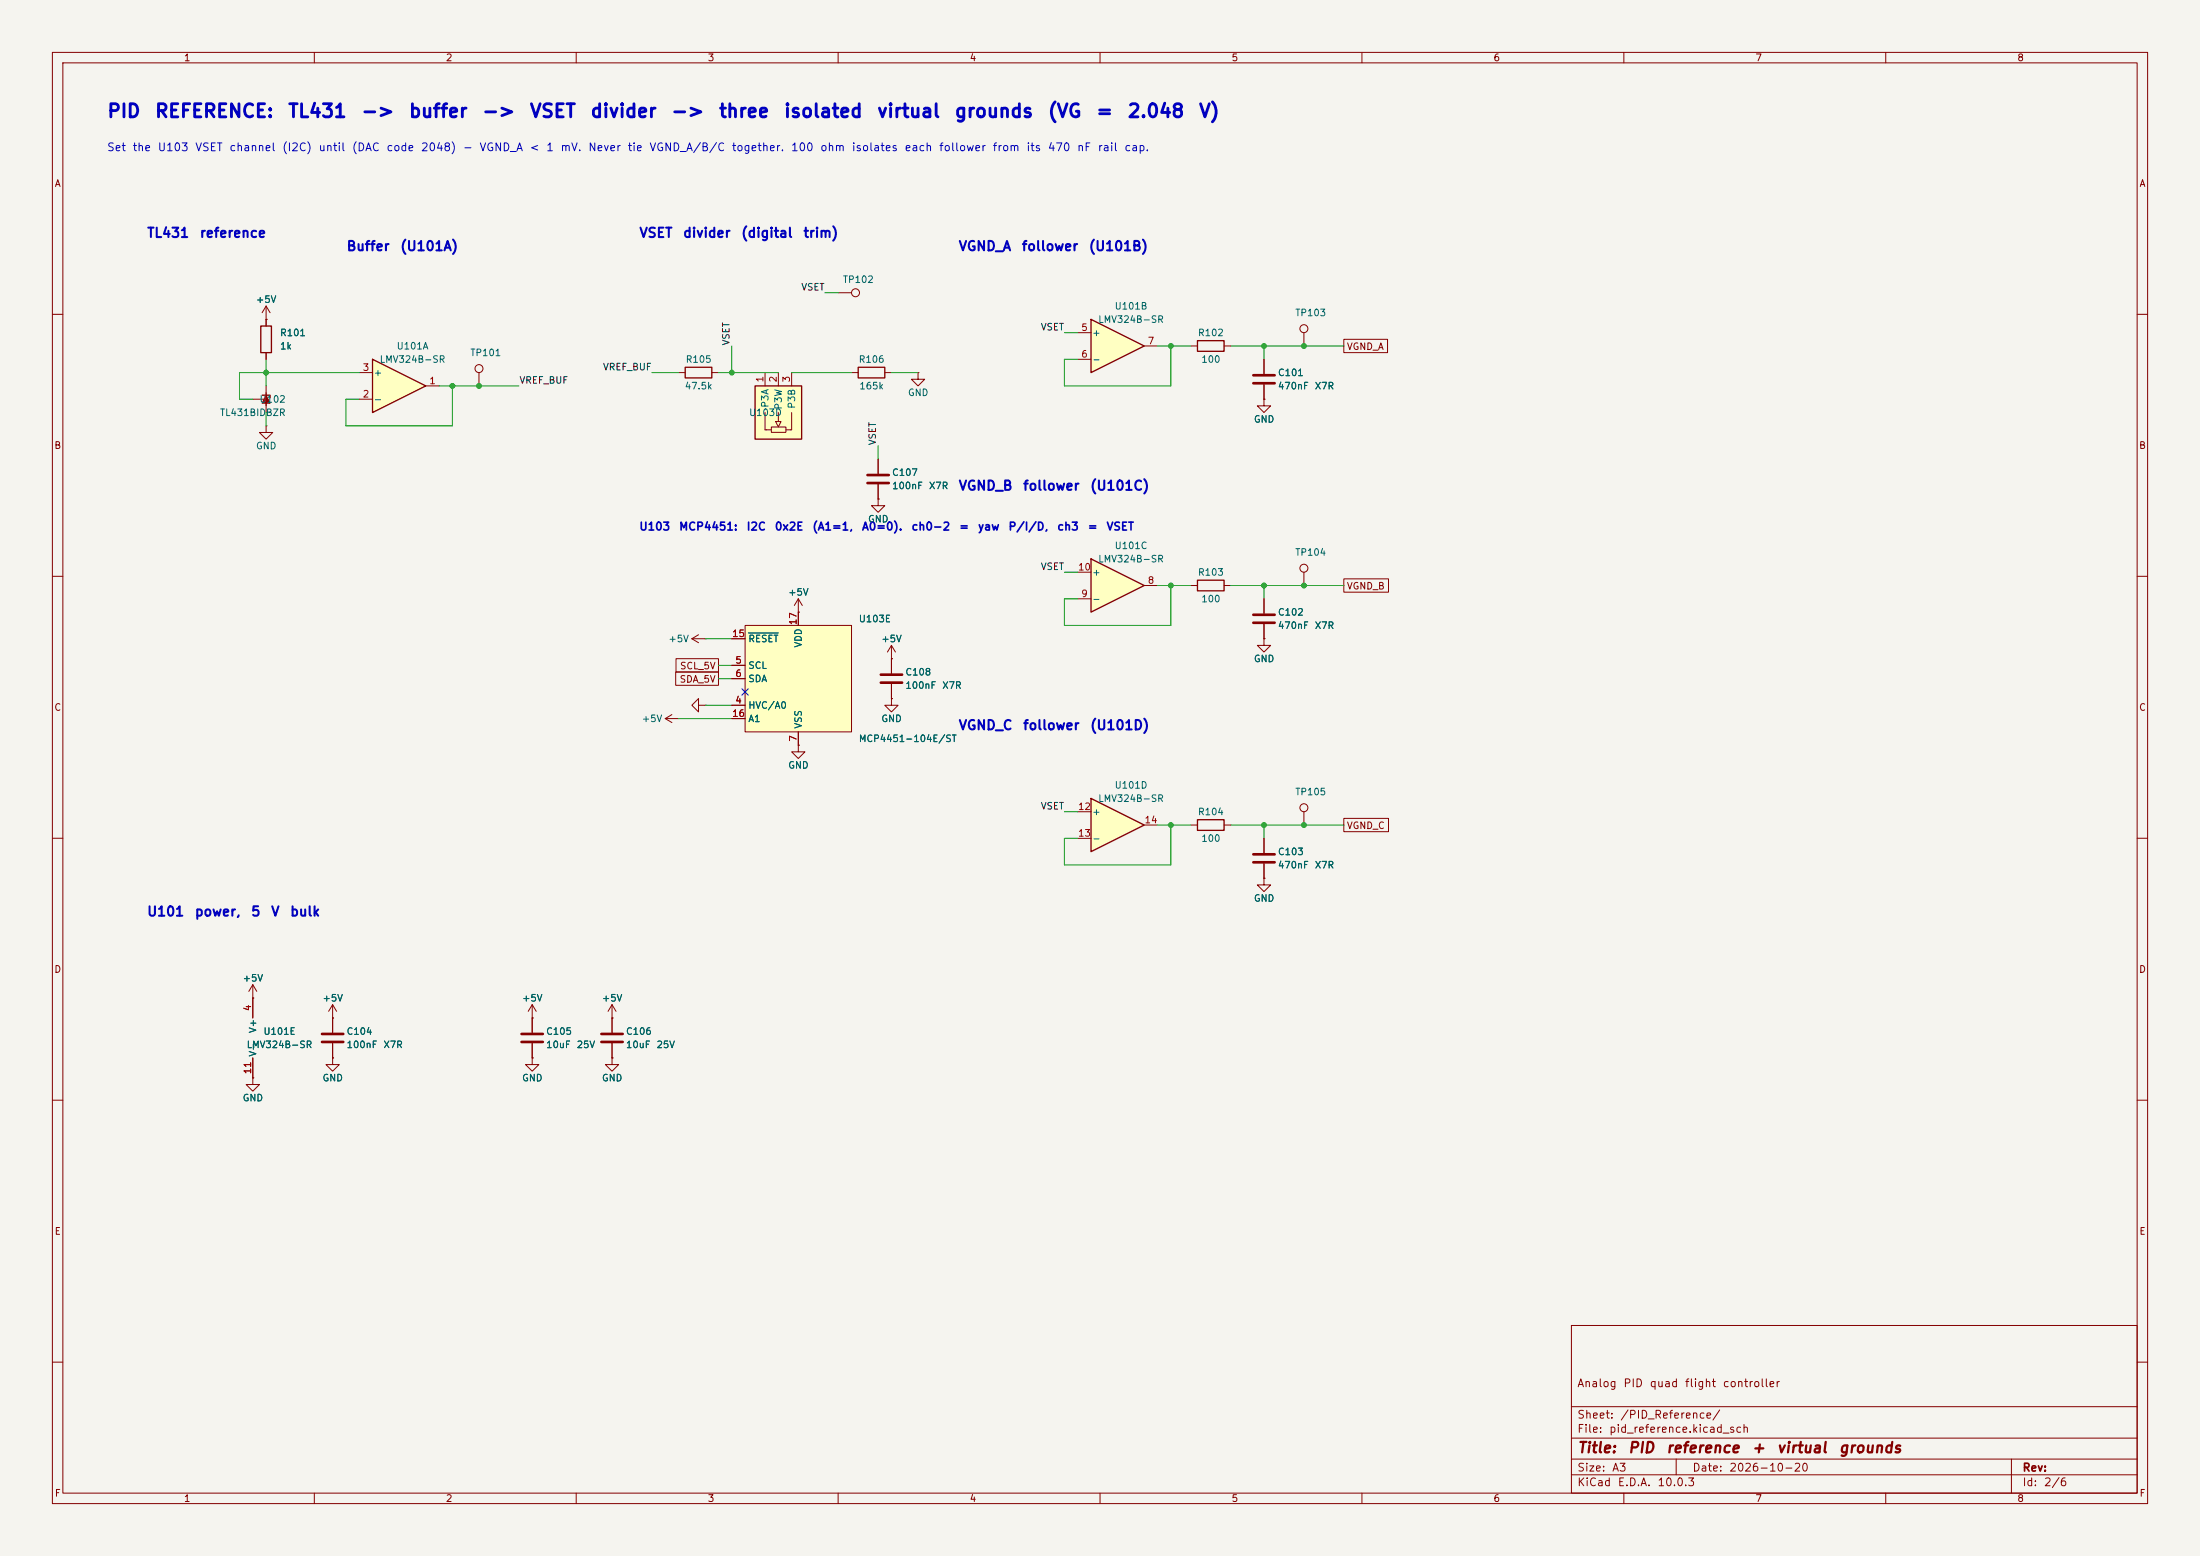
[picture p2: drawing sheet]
<svg xmlns="http://www.w3.org/2000/svg" width="420mm" height="297mm" viewBox="0 0 420 297" stroke-linecap="round" stroke-linejoin="round" font-family="sans-serif">
<path d="M0 0h420v297h-420z" fill="#f5f4ef" stroke="#f5f4ef" stroke-width=".19"/>
<g fill="none" stroke="#840000" stroke-width=".19">
<path d="M10 10h400v277h-400zM12 12h396v273h-396zM60 10v2M110 10v2M160 10v2M210 10v2M260 10v2M310 10v2M360 10v2M10 60h2M408 60h2M10 110h2"/>
<path d="M408 110h2M10 160h2M408 160h2M116.8 194.3h.1M116.8 191.8l-.7 1.2M116.8 191.8l.8 1.2M116.8 191.8v2.5M10 210h2M408 210h2M300 253h108v32h-108zM10 260h2M300 278.5h108"/>
<path d="M300 274.5h108M300 268.5h108M320 278.5v3M384 278.5v6.5M408 260h2M60 285v2M110 285v2M160 285v2M210 285v2M260 285v2M300 281.5h108M310 285v2"/>
<path d="M360 285v2"/>
</g>
<path d="M142.2 119.4h20.4v20.3h-20.4z" fill="#ffffc2"/>
<g fill="none" stroke="#840000" stroke-width=".19">
<path d="M48.3 76.2h2.5M50.8 74.9v2.6M50.8 73.7v5M175.3 71.1v1.3h1.2l-1.2 1.3-1.3-1.3h1.3M175.3 71.1h.1M50.8 81.3v1.3h1.3l-1.3 1.2-1.3-1.2h1.3M50.8 81.3h.1M142.2 119.4h20.4v20.3h-20.4zM152.4 116.8v2.6M248.9 109.2v2.6M139.7 134.6h2.5M139.7 127h2.5"/>
<path d="M139.7 129.5h2.5M139.7 121.9h2.5M139.7 137.2h2.5M152.4 139.7v2.5M170.2 125.7h.1M170.2 123.2l-.8 1.3M170.2 123.2l.7 1.3M170.2 123.2v2.5M241.3 121.9v1.3h1.3l-1.3 1.3-1.3-1.3h1.3M241.3 121.9h.1"/>
<circle cx="248.9" cy="108.5" r=".76"/>
</g>
<path d="M142.9 120.8h5.7" fill="none" stroke="#006464" stroke-width=".19"/>
<path d="M50.8 75.4l.8 1.6h-1.6z" fill="#840000" stroke="#840000" stroke-width=".19"/>
<path d="M50 75.4h1.6v.5" fill="none" stroke="#840000" stroke-width=".25"/>
<path d="M151.1 78.7v3.3" fill="none" stroke="#ffffc2" stroke-width=".19"/>
<path d="M150.9 82h.2z" fill="#ffffc2"/>
<path d="M146 78.7v3.3" fill="none" stroke="#ffffc2" stroke-width=".19"/>
<path d="M144.1 73.7h8.9v10.1h-8.9z" fill="#ffffc2"/>
<g fill="none" stroke="#840000" stroke-width=".19">
<path d="M146 78.7v3.3h1.2M146 71.1v2.6M148.6 71.1v2.6M148.6 78.7v1.8M151.1 78.7v3.3h-1.1M151.1 71.1v2.6M162.6 71.1h1.2M168.9 71.1h1.3M147.2 81.5h2.8v1h-2.8zM148.1 80.5h1l-.5 1zM170.2 133.4v1.2h1.2l-1.2 1.3-1.3-1.3h1.3M170.2 133.4h.1"/>
<path d="M248.9 154.9v2.6"/>
<circle cx="248.9" cy="154.2" r=".76"/>
</g>
<path d="M144.1 73.7h8.9v10.1h-8.9zM163.8 70.1h5.1v2h-5.1z" fill="none" stroke="#840000" stroke-width=".25"/>
<path d="M208.3 61l10.1 5-10.1 5.1z" fill="#ffffc2"/>
<path d="M208.3 61l10.1 5-10.1 5.1z" fill="none" stroke="#840000" stroke-width=".25"/>
<path d="M205.7 63.5h2.6M205.7 68.6h2.6M218.4 66h2.6M170.2 125.7v2.8M170.2 130.6v2.8" fill="none" stroke="#840000" stroke-width=".19"/>
<path d="M168.1 128.8h4.1M168.1 130.3h4.1" fill="none" stroke="#840000" stroke-width=".51"/>
<path d="M71.1 68.6l10.2 5.1-10.2 5z" fill="#ffffc2"/>
<path d="M71.1 68.6l10.2 5.1-10.2 5z" fill="none" stroke="#840000" stroke-width=".25"/>
<path d="M68.6 76.2h2.5M68.6 71.1h2.5M81.3 73.7h2.5M116.8 194.3v2.8M116.8 199.1v2.8M101.6 201.9v1.3h1.3l-1.3 1.3-1.3-1.3h1.3M101.6 201.9h.1" fill="none" stroke="#840000" stroke-width=".19"/>
<path d="M114.8 197.4h4.1M114.8 198.9h4.1" fill="none" stroke="#840000" stroke-width=".51"/>
<path d="M208.3 152.4l10.1 5.1-10.1 5.1z" fill="#ffffc2"/>
<path d="M49.8 62.2h2v5.1h-2zM130.8 70.1h5.1v2h-5.1zM228.6 65h5.1v2.1h-5.1zM208.3 152.4l10.1 5.1-10.1 5.1zM228.6 156.5h5.1v2h-5.1z" fill="none" stroke="#840000" stroke-width=".25"/>
<g fill="none" stroke="#840000" stroke-width=".19">
<path d="M50.8 58.4v3.8M50.8 58.4l-.8 1.3M50.8 58.4l.8 1.3M160 55.9h2.6M50.8 61h.1M50.8 67.3v1.3M91.4 71.1v2.6M129.5 71.1h1.3M135.9 71.1h1.3M227.3 66h1.3M233.7 66h1.2M241.3 76.2v1.3h1.3l-1.3 1.2-1.3-1.2h1.3"/>
<path d="M241.3 76.2h.1M241.3 68.6v2.8M241.3 73.4v2.8M248.9 63.5v2.5M167.6 95.3v1.2h1.3l-1.3 1.3-1.2-1.3h1.2M167.6 95.3h.1M167.6 87.6v2.8M167.6 92.5v2.8M152.4 116.8h.1M152.4 114.3l-.8 1.3M152.4 114.3l.8 1.3M152.4 114.3v2.5"/>
<path d="M127 137.2l1.3 .7M127 137.2h2.5M128.3 136.4l-1.3 .8M129.5 137.2h.1M132.1 121.9l1.2 .8M132.1 121.9h2.5M133.3 134.6v-1.2l-1.2 1.2 1.2 1.3v-1.3h1.3M133.3 121.2l-1.2 .7M134.6 121.9h.1M134.6 134.6h.1M152.4 142.2v1.3h1.3l-1.3 1.3-1.3-1.3h1.3M152.4 142.2h.1"/>
<path d="M205.7 154.9h2.6M218.4 157.5h2.6M227.3 157.5h1.3M233.7 157.5h1.2M205.7 160h2.6M241.3 167.6v1.3h1.3l-1.3 1.3-1.3-1.3h1.3M241.3 167.6h.1M241.3 160v2.8M241.3 164.8v2.8M48.3 190.5h.1M48.3 188l-.8 1.2M48.3 188l.7 1.2"/>
<path d="M48.3 188v6.3M63.5 194.3h.1M63.5 191.8v5.3M63.5 199.1v2.8M63.5 191.8l-.8 1.2M63.5 191.8l.8 1.2M101.6 194.3h.1M101.6 191.8v5.3M101.6 199.1v2.8M101.6 191.8l-.8 1.2M101.6 191.8l.8 1.2M48.3 205.7v1.3h1.2l-1.2 1.3-1.3-1.3h1.3"/>
<path d="M48.3 205.7h.1M48.3 201.9v3.8M63.5 201.9v1.3h1.3l-1.3 1.3-1.3-1.3h1.3M63.5 201.9h.1M116.8 201.9v1.3h1.3l-1.3 1.3-1.2-1.3h1.2M116.8 201.9h.1"/>
<circle cx="163.3" cy="55.9" r=".76"/>
<circle cx="91.4" cy="70.4" r=".76"/>
<circle cx="248.9" cy="62.7" r=".76"/>
</g>
<path d="M239.3 71.6h4M239.3 73.2h4M165.6 90.7h4.1M165.6 92.2h4.1M239.3 163.1h4M239.3 164.6h4M61.5 197.4h4M61.5 198.9h4M99.6 197.4h4M99.6 198.9h4" fill="none" stroke="#840000" stroke-width=".51"/>
<path d="M208.3 106.7l10.1 5.1-10.1 5z" fill="#ffffc2"/>
<path d="M208.3 106.7l10.1 5.1-10.1 5zM228.6 110.7h5.1v2.1h-5.1z" fill="none" stroke="#840000" stroke-width=".25"/>
<g fill="none" stroke="#840000" stroke-width=".19">
<path d="M50.8 61h.1M50.8 61v1.2M50.8 67.3v1.3M241.3 76.2h.1M241.3 68.6v2.8M241.3 73.4v2.8M256.5 64.8h8.4v2.5h-8.4zM167.6 95.3h.1M167.6 87.6v2.8M167.6 92.5v2.8M152.4 116.8h.1M152.4 116.8v2.6"/>
<path d="M205.7 114.3h2.6M205.7 109.2h2.6M218.4 111.8h2.6M227.3 111.8h1.3M233.7 111.8h1.2M241.3 114.3v2.8M241.3 119.1v2.8M256.5 110.5h8.6v2.5h-8.6zM129 128.3h8.2v2.5h-8.2zM129.1 125.7h8.1v2.6h-8.1zM139.7 134.6h2.5M139.7 127h2.5"/>
<path d="M139.7 129.5h2.5M139.7 121.9h2.5M139.7 137.2h2.5M152.4 139.7v2.5M170.2 125.7h.1M170.2 133.4h.1M170.2 125.7v2.8M170.2 130.6v2.8M241.3 121.9h.1M152.4 142.2h.1M256.5 156.2h8.6v2.6h-8.6zM241.3 167.6h.1"/>
<path d="M241.3 160v2.8M241.3 164.8v2.8M48.3 190.5h.1M48.3 190.5v3.8M63.5 194.3h.1M63.5 194.3v2.8M63.5 199.1v2.8M101.6 194.3h.1M101.6 194.3v2.8M101.6 199.1v2.8M116.8 194.3h.1M116.8 194.3v2.8"/>
<path d="M116.8 199.1v2.8M48.3 205.7h.1M48.3 201.9v3.8M63.5 201.9h.1M101.6 201.9h.1M116.8 201.9h.1"/>
</g>
<path d="M239.3 117.3h4M239.3 118.9h4" fill="none" stroke="#840000" stroke-width=".51"/>
<g fill="none" stroke="#009600" stroke-width=".19">
<path d="M157.5 55.9h2.5M50.8 68.6v5.1M50.8 78.7v2.6M68.6 71.1h-22.9v5.1h2.6M83.8 73.7h15.3M86.4 73.7v7.6h-20.4v-5.1h2.6M124.5 71.1h5M137.2 71.1h11.4M139.7 66v5.1M151.1 71.1h11.5M170.2 71.1h5.1M203.2 63.5h2.5"/>
<path d="M221 66h6.3M223.5 66v7.7h-20.3v-5.1h2.5M234.9 66h21.6M241.3 66v2.6M167.6 85.1v2.5M203.2 109.2h2.5M221 111.8h6.3M223.5 111.8v7.6h-20.3v-5.1h2.5M234.9 111.8h21.6M241.3 111.8v2.5M129.5 137.2h10.2M134.6 134.6h5.1"/>
<path d="M134.6 121.9h5.1M137.2 127h2.5M137.2 129.5h2.5M203.2 154.9h2.5M221 157.5h6.3M223.5 157.5v7.6h-20.3v-5.1h2.5M234.9 157.5h21.6M241.3 157.5v2.5"/>
</g>
<path d="M141.6 131.5l1.2 1.2M142.8 131.5l-1.2 1.2" fill="none" stroke="#000084" stroke-width=".19"/>
<path d="M142.9 120.8h5.7" fill="none" stroke="#006464" stroke-width=".19"/>
<g fill="#009600" stroke="#009600" stroke-width=".19">
<circle cx="50.8" cy="71.1" r=".46"/>
<circle cx="86.4" cy="73.7" r=".46"/>
<circle cx="91.4" cy="73.7" r=".46"/>
<circle cx="139.7" cy="71.1" r=".46"/>
<circle cx="241.3" cy="66" r=".46"/>
<circle cx="223.5" cy="66" r=".46"/>
<circle cx="248.9" cy="66" r=".46"/>
<circle cx="241.3" cy="111.8" r=".46"/>
<circle cx="223.5" cy="111.8" r=".46"/>
<circle cx="248.9" cy="111.8" r=".46"/>
<circle cx="241.3" cy="157.5" r=".46"/>
<circle cx="248.9" cy="157.5" r=".46"/>
<circle cx="223.5" cy="157.5" r=".46"/>
</g>
<g font-size="2.5" fill="#0000c2">
<text x="20.3" y="23.1">PID</text>
<text x="29.4" y="23.1">REFERENCE:</text>
<text x="54.8" y="23.1">TL431</text>
<text x="68.8" y="23.1">-&gt;</text>
<text x="77.9" y="23.1">buffer</text>
<text x="91.9" y="23.1">-&gt;</text>
<text x="101" y="23.1">VSET</text>
<text x="112.6" y="23.1">divider</text>
<text x="128" y="23.1">-&gt;</text>
<text x="137.1" y="23.1">three</text>
<text x="149.5" y="23.1">isolated</text>
<text x="167.3" y="23.1">virtual</text>
<text x="182.1" y="23.1">grounds</text>
<text x="199.9" y="23.1">(VG</text>
<text x="209.1" y="23.1">=</text>
<text x="215.1" y="23.1">2.048</text>
<text x="228.7" y="23.1">V)</text>
</g>
<g font-size="2" fill="#840000">
<text x="301" y="277.8">Title:</text>
<text x="310.7" y="277.8">PID</text>
<text x="317.9" y="277.8">reference</text>
<text x="334.3" y="277.8">+</text>
<text x="339.1" y="277.8">virtual</text>
<text x="350.9" y="277.8">grounds</text>
</g>
<g font-size="1.8" fill="#0000c2">
<text x="27.9" y="45.8">TL431</text>
<text x="38" y="45.8">reference</text>
<text x="121.9" y="45.8">VSET</text>
<text x="130.3" y="45.8">divider</text>
<text x="141.4" y="45.8">(digital</text>
<text x="153.2" y="45.8">trim)</text>
<text x="66" y="48.3">Buffer</text>
<text x="76.3" y="48.3">(U101A)</text>
<text x="182.9" y="48.3">VGND_A</text>
<text x="194.9" y="48.3">follower</text>
<text x="207.7" y="48.3">(U101B)</text>
<text x="182.9" y="94.1">VGND_B</text>
<text x="195.2" y="94.1">follower</text>
<text x="208" y="94.1">(U101C)</text>
<text x="182.9" y="139.8">VGND_C</text>
<text x="195.2" y="139.8">follower</text>
<text x="208" y="139.8">(U101D)</text>
<text x="27.9" y="175.3">U101</text>
<text x="37.1" y="175.3">power,</text>
<text x="47.8" y="175.3">5</text>
<text x="51.6" y="175.3">V</text>
<text x="55.2" y="175.3">bulk</text>
</g>
<g font-size="1.5" fill="#0000c2">
<text x="20.3" y="29.2">Set</text>
<text x="25.2" y="29.2">the</text>
<text x="30" y="29.2">U103</text>
<text x="37.1" y="29.2">VSET</text>
<text x="43.7" y="29.2">channel</text>
<text x="53.7" y="29.2">(I2C)</text>
<text x="60.7" y="29.2">until</text>
<text x="67.1" y="29.2">(DAC</text>
<text x="73.6" y="29.2">code</text>
<text x="80.2" y="29.2">2048)</text>
<text x="88.2" y="29.2">-</text>
<text x="91.4" y="29.2">VGND_A</text>
<text x="101" y="29.2">&lt;</text>
<text x="104.1" y="29.2">1</text>
<text x="106.9" y="29.2">mV.</text>
<text x="112.2" y="29.2">Never</text>
<text x="119.7" y="29.2">tie</text>
<text x="123.8" y="29.2">VGND_A/B/C</text>
<text x="139.6" y="29.2">together.</text>
<text x="150.9" y="29.2">100</text>
<text x="156.5" y="29.2">ohm</text>
<text x="162.5" y="29.2">isolates</text>
<text x="172.6" y="29.2">each</text>
<text x="179.1" y="29.2">follower</text>
<text x="189.4" y="29.2">from</text>
<text x="195.8" y="29.2">its</text>
<text x="199.9" y="29.2">470</text>
<text x="205.5" y="29.2">nF</text>
<text x="209.4" y="29.2">rail</text>
<text x="214.5" y="29.2">cap.</text>
<text x="121.9" y="101.6">U103</text>
<text x="129.5" y="101.6">MCP4451:</text>
<text x="142.4" y="101.6">I2C</text>
<text x="147.8" y="101.6">0x2E</text>
<text x="155" y="101.6">(A1=1,</text>
<text x="164.4" y="101.6">A0=0).</text>
<text x="173.9" y="101.6">ch0-2</text>
<text x="183" y="101.6">=</text>
<text x="186.6" y="101.6">yaw</text>
<text x="192.4" y="101.6">P/I/D,</text>
<text x="201.7" y="101.6">ch3</text>
<text x="207.5" y="101.6">=</text>
<text x="211.1" y="101.6">VSET</text>
</g>
<g font-size="1.5" fill="#840000">
<text x="301" y="265.1">Analog</text>
<text x="309.8" y="265.1">PID</text>
<text x="314.8" y="265.1">quad</text>
<text x="321.5" y="265.1">flight</text>
<text x="328.8" y="265.1">controller</text>
<text x="301" y="273.8">File:</text>
<text x="301" y="271.1">Sheet:</text>
<text x="307.1" y="273.8">pid_reference.kicad_sch</text>
<text x="309.2" y="271.1">/PID_Reference/</text>
<text x="301" y="281.2">Size:</text>
<text x="307.6" y="281.2">A3</text>
<text x="323" y="281.2">Date:</text>
<text x="330" y="281.2">2026-10-20</text>
<text x="386" y="281.2">Rev:</text>
<text x="301" y="284">KiCad</text>
<text x="308.7" y="284">E.D.A.</text>
<text x="316.3" y="284">10.0.3</text>
<text x="386" y="284">Id:</text>
<text x="390.1" y="284">2/6</text>
</g>
<g font-size="1.3" fill="#840000">
<text x="35" y="12">1</text>
<text x="85" y="12">2</text>
<text x="135" y="12">3</text>
<text x="185" y="12">4</text>
<text x="235" y="12">5</text>
<text x="285" y="12">6</text>
<text x="335" y="12">7</text>
<text x="385" y="12">8</text>
<text x="10.3" y="36">A</text>
<text x="408.3" y="36">A</text>
<text x="257" y="67.1">VGND_A</text>
<text x="10.3" y="86">B</text>
<text x="408.2" y="86">B</text>
<text x="257" y="112.8">VGND_B</text>
<text x="129.6" y="130.6">SDA_5V</text>
<text x="129.7" y="128.1">SCL_5V</text>
<text x="10.3" y="136">C</text>
<text x="408.2" y="136">C</text>
<text x="257" y="158.5">VGND_C</text>
<text x="10.3" y="186">D</text>
<text x="408.2" y="186">D</text>
<text x="10.3" y="236">E</text>
<text x="408.3" y="236">E</text>
<text x="10.3" y="286">F</text>
<text x="35" y="287">1</text>
<text x="85" y="287">2</text>
<text x="135" y="287">3</text>
<text x="185" y="287">4</text>
<text x="235" y="287">5</text>
<text x="285" y="287">6</text>
<text x="335" y="287">7</text>
<text x="385" y="287">8</text>
<text x="408.3" y="286">F</text>
</g>
<g font-size="1.3" fill="#006464">
<text x="48.8" y="58.1">+5V</text>
<text x="160.8" y="54.3">TP102</text>
<text x="212.7" y="59.4">U101B</text>
<text x="53.3" y="64.5">R101</text>
<text x="208.4" y="64.5">+</text>
<text x="209.5" y="61.9">LMV324B-SR</text>
<text x="228.6" y="64.5">R102</text>
<text x="247.2" y="60.7">TP103</text>
<text x="53.3" y="67">1k</text>
<text x="72.4" y="69.6">LMV324B-SR</text>
<text x="75.6" y="67">U101A</text>
<text x="89.7" y="68.3">TP101</text>
<text x="130.8" y="69.6">R105</text>
<text x="163.8" y="69.6">R106</text>
<text x="208.4" y="69.6">-</text>
<text x="229.2" y="69.6">100</text>
<text x="49.4" y="77.2">U102</text>
<text x="71.2" y="77.2">-</text>
<text x="71.2" y="72.1">+</text>
<text x="130.6" y="74.6">47.5k</text>
<text x="147" y="77.9" transform="rotate(-90 147 77.9)">P3A</text>
<text x="163.9" y="74.6">165k</text>
<text x="173.2" y="75.9">GND</text>
<text x="243.8" y="72.1">C101</text>
<text x="243.8" y="74.6">470nF</text>
<text x="250.9" y="74.6">X7R</text>
<text x="41.9" y="79.7">TL431BIDBZR</text>
<text x="142.9" y="79.7">U103D</text>
<text x="149.6" y="78.3" transform="rotate(-90 149.6 78.3)">P3W</text>
<text x="152.1" y="78.1" transform="rotate(-90 152.1 78.1)">P3B</text>
<text x="239.3" y="81">GND</text>
<text x="48.8" y="86.1">GND</text>
<text x="170.2" y="91.1">C107</text>
<text x="170.2" y="93.7">100nF</text>
<text x="177.2" y="93.7">X7R</text>
<text x="165.6" y="100">GND</text>
<text x="209.5" y="107.7">LMV324B-SR</text>
<text x="212.7" y="105.1">U101C</text>
<text x="247.2" y="106.4">TP104</text>
<text x="208.4" y="110.2">+</text>
<text x="228.6" y="110.2">R103</text>
<text x="150.4" y="114">+5V</text>
<text x="163.8" y="119.1">U103E</text>
<text x="208.4" y="115.3">-</text>
<text x="229.2" y="115.3">100</text>
<text x="243.8" y="117.8">C102</text>
<text x="127.5" y="122.9">+5V</text>
<text x="142.7" y="122.9">RESET</text>
<text x="153.4" y="123.7" transform="rotate(-90 153.4 123.7)">VDD</text>
<text x="168.1" y="122.9">+5V</text>
<text x="243.8" y="120.4">470nF</text>
<text x="250.9" y="120.4">X7R</text>
<text x="142.7" y="128">SCL</text>
<text x="142.7" y="130.5">SDA</text>
<text x="172.7" y="129.2">C108</text>
<text x="172.7" y="131.8">100nF</text>
<text x="179.8" y="131.8">X7R</text>
<text x="239.3" y="126.7">GND</text>
<text x="142.7" y="135.6">HVC/A0</text>
<text x="122.4" y="138.1">+5V</text>
<text x="142.7" y="138.1">A1</text>
<text x="153.4" y="139.2" transform="rotate(-90 153.4 139.2)">VSS</text>
<text x="163.8" y="141.9">MCP4451-104E/ST</text>
<text x="168.1" y="138.1">GND</text>
<text x="150.4" y="147">GND</text>
<text x="208.4" y="155.9">+</text>
<text x="209.5" y="153.4">LMV324B-SR</text>
<text x="212.7" y="150.8">U101D</text>
<text x="228.6" y="155.9">R104</text>
<text x="247.2" y="152.1">TP105</text>
<text x="208.4" y="161">-</text>
<text x="229.2" y="161">100</text>
<text x="243.8" y="163.5">C103</text>
<text x="243.8" y="166.1">470nF</text>
<text x="250.9" y="166.1">X7R</text>
<text x="239.3" y="172.4">GND</text>
<text x="46.2" y="187.7">+5V</text>
<text x="61.5" y="191.5">+5V</text>
<text x="99.6" y="191.5">+5V</text>
<text x="114.8" y="191.5">+5V</text>
<text x="49.2" y="197.3" transform="rotate(-90 49.2 197.3)">V+</text>
<text x="50.2" y="197.8">U101E</text>
<text x="66" y="197.8">C104</text>
<text x="104.1" y="197.8">C105</text>
<text x="119.4" y="197.8">C106</text>
<text x="47" y="200.4">LMV324B-SR</text>
<text x="49.2" y="201.8" transform="rotate(-90 49.2 201.8)">V-</text>
<text x="66" y="200.4">100nF</text>
<text x="73.1" y="200.4">X7R</text>
<text x="104.1" y="200.4">10uF</text>
<text x="110" y="200.4">25V</text>
<text x="119.4" y="200.4">10uF</text>
<text x="125.2" y="200.4">25V</text>
<text x="61.5" y="206.7">GND</text>
<text x="99.6" y="206.7">GND</text>
<text x="114.8" y="206.7">GND</text>
<text x="46.2" y="210.5">GND</text>
</g>
<g font-size="1.3" fill="#0f0f0f">
<text x="152.9" y="55.8">VSET</text>
<text x="198.6" y="63.4">VSET</text>
<text x="115" y="71">VREF_BUF</text>
<text x="139.6" y="66" transform="rotate(-90 139.6 66)">VSET</text>
<text x="99.1" y="73.5">VREF_BUF</text>
<text x="167.5" y="85.1" transform="rotate(-90 167.5 85.1)">VSET</text>
<text x="198.6" y="109.1">VSET</text>
<text x="198.6" y="154.8">VSET</text>
</g>
<g font-size="1.3" fill="#a90000">
<text x="206.3" y="63.5">5</text>
<text x="69.1" y="71.1">3</text>
<text x="206.3" y="68.6">6</text>
<text x="219" y="66">7</text>
<text x="69.1" y="76.2">2</text>
<text x="81.8" y="73.6">1</text>
<text x="146" y="73.1" transform="rotate(-90 146 73.1)">1</text>
<text x="148.6" y="73.1" transform="rotate(-90 148.6 73.1)">2</text>
<text x="151.1" y="73.1" transform="rotate(-90 151.1 73.1)">3</text>
<text x="205.7" y="109.2">10</text>
<text x="219" y="111.7">8</text>
<text x="152.4" y="119.4" transform="rotate(-90 152.4 119.4)">17</text>
<text x="206.3" y="114.3">9</text>
<text x="139.7" y="121.9">15</text>
<text x="140.3" y="127">5</text>
<text x="140.3" y="129.5">6</text>
<text x="139.7" y="137.1">16</text>
<text x="140.3" y="134.6">4</text>
<text x="152.4" y="141.7" transform="rotate(-90 152.4 141.7)">7</text>
<text x="205.7" y="154.9">12</text>
<text x="205.7" y="160">13</text>
<text x="218.4" y="157.5">14</text>
<text x="48.2" y="193.1" transform="rotate(-90 48.2 193.1)">4</text>
<text x="48.2" y="205.1" transform="rotate(-90 48.2 205.1)">11</text>
</g>
</svg>
